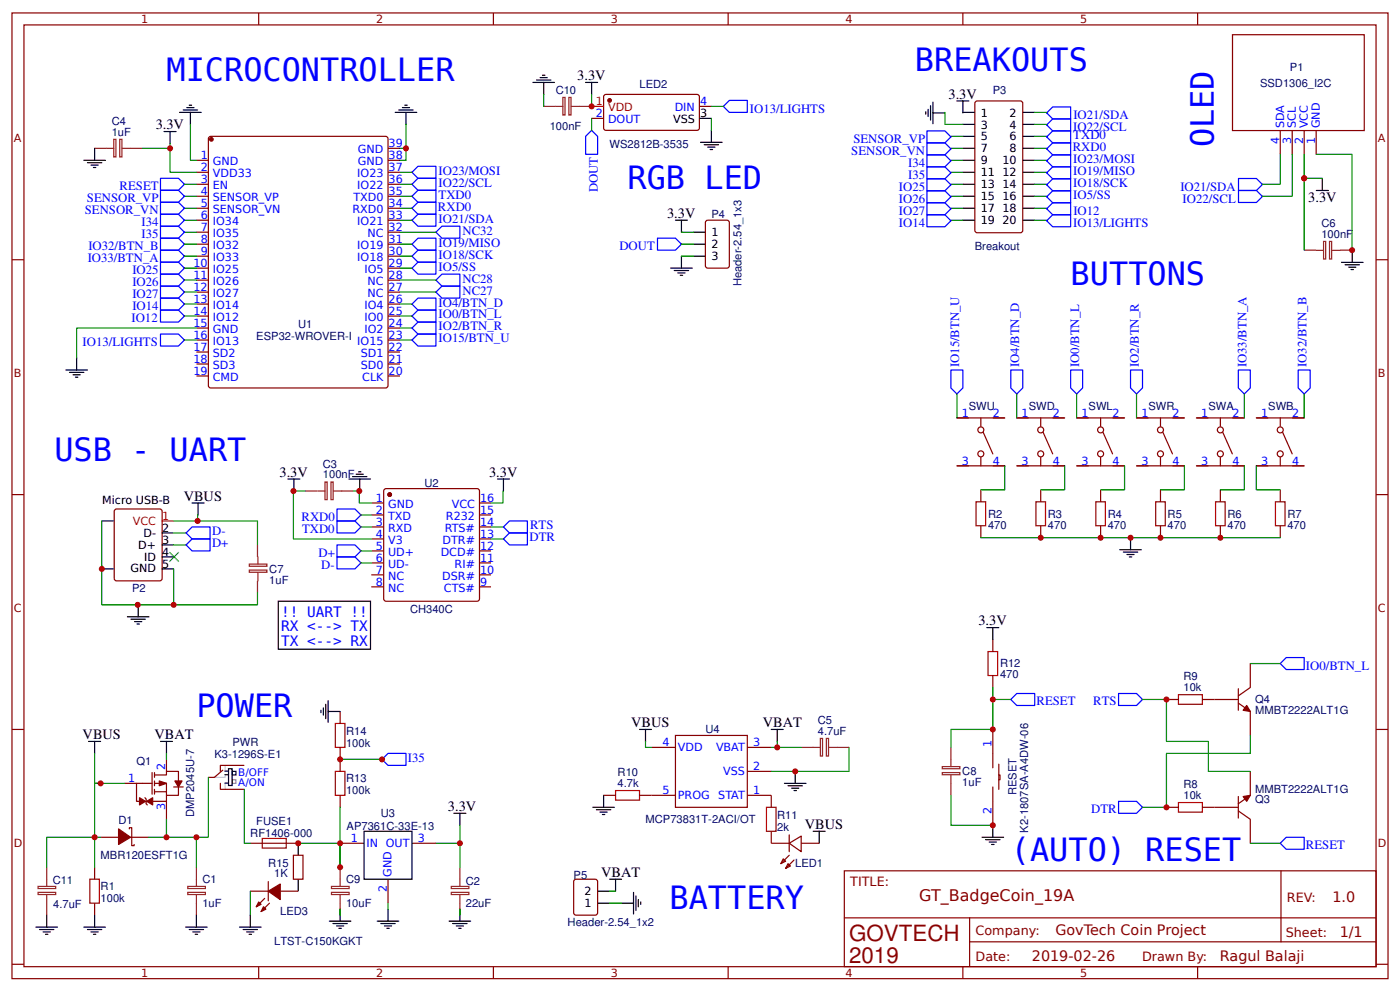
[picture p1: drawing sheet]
<svg xmlns="http://www.w3.org/2000/svg" width="309mm" height="219mm" viewBox="0 0 309 219" stroke-linecap="round" stroke-linejoin="round" font-family="sans-serif">
<g fill="none" stroke="#800" stroke-width=".26">
<path d="M2.6 2.9h304.1v213.2h-304.1zM5.3 5.5h298.7v208h-298.7zM57.1 2.9v2.6M109 2.9v2.6M160.9 2.9v2.6M212.7 2.9v2.6M264.6 2.9v2.6M272.3 7.7h29.1v21.1h-29.1zM43.4 35.4h2.6M43.4 38h2.6M46.1 30.4l.5-.3h38.6l.5 .3v54.7l-.2 .5-38.9 .1-.5-.3zM85.7 35.4h2.7"/>
<path d="M85.7 38h2.7M85.7 32.8h2.7M130.7 26.1h2.6M133.6 20.9h20.7l.2 .5-.1 7.1-.4 .3-20.4-.1-.3-.4v-6.9zM154.5 23.5h2.7M215.4 22.6l.5-.3h9.5l.5 .3 .1 28.3-.3 .4-9.8 .1-.5-.3zM282.8 28.8v5.3M285.5 28.8v5.3M288.1 28.8v5.3M290.8 28.8v5.3M2.6 57.4h2.7M43.4 40.7h2.6"/>
<path d="M43.4 43.3h2.6M43.4 46h2.6M43.4 48.6h2.6M43.4 51.3h2.6M43.4 53.9h2.6M43.4 56.6h2.6M43.4 59.2h2.6M85.7 40.7h2.7M85.7 43.3h2.7M85.7 46h2.7M85.7 48.6h2.7M85.7 51.3h2.7"/>
<path d="M85.7 53.9h2.7M85.7 56.6h2.7M85.7 59.2h2.7M156.1 48.7l4.5-.1 .5 .3v9.8l-.2 .4-4.5 .1-.5-.3-.1-9.7zM304 57.4h2.7M43.4 61.9h2.6M43.4 64.5h2.6M43.4 67.2h2.6M43.4 69.8h2.6M43.4 72.4h2.6M43.4 75.1h2.6M43.4 77.7h2.6"/>
<path d="M85.7 61.9h2.7M85.7 64.5h2.7M85.7 67.2h2.7M85.7 69.8h2.7M85.7 72.4h2.7M85.7 75.1h2.7M85.7 77.7h2.7M43.4 80.4h2.6M43.4 83h2.6M85.7 80.4h2.7M85.7 83h2.7M211.4 92.3h10.6"/>
<path d="M216.7 92.3v1.8M217.2 95.5l2.1 4.7M224.6 92.3h10.6M229.9 92.3v1.8M230.5 95.5l2.1 4.7M237.9 92.3h10.5M243.2 92.3v1.8M243.7 95.5l2.1 4.7M251.1 92.3h10.6M256.4 92.3v1.8M256.9 95.5l2.1 4.7M264.3 92.3h10.6"/>
<path d="M269.6 92.3v1.8M270.1 95.5l2.2 4.7M277.5 92.3h10.6M282.8 92.3v1.8M283.4 95.5l2.1 4.7M2.6 109.2h2.7M25.3 112.7l.5-.3h9.5l.4 .3 .1 15-.2 .5-9.8 .1-.5-.3zM82 111.1h2.7M82 113.7h2.7M82 116.4h2.7M82 119h2.7M84.8 108.2l.5-.3h20.1l.5 .3v24l-.2 .5-20.4 .1-.5-.3z"/>
<path d="M105.8 111.1h2.7M105.8 113.7h2.7M105.8 116.4h2.7M105.8 119h2.7M211.4 102.9h10.6M216.7 101v1.9M216.7 108.2v2.6M216.7 116.1v2.6M224.6 102.9h10.6M229.9 101v1.9M229.9 108.2v2.6M229.9 116.1v2.6"/>
<path d="M237.9 102.9h10.5M243.2 101v1.9M243.2 108.2v2.6M243.2 116.1v2.6M251.1 102.9h10.6M256.4 101v1.9M256.4 108.2v2.6M256.4 116.1v2.6M264.3 102.9h10.6M269.6 101v1.9M269.6 108.2v2.6M269.6 116.1v2.6"/>
<path d="M277.5 102.9h10.6M282.8 101v1.9M282.8 108.2v2.6M282.8 116.1v2.6M304 109.2h2.7M82 121.7h2.7M82 124.3h2.7M82 126.9h2.7M82 129.6h2.7M105.8 121.7h2.7M105.8 124.3h2.7M105.8 126.9h2.7"/>
<path d="M105.8 129.6h2.7M75.1 157.1v2.7M219.3 141.2v2.7M219.3 149.2v2.6M257.7 154.5h2.6M265.6 154.5h8M273.6 152.1v4.7M273.6 155.3l2.6 1.8v5.3M276.2 146.5v5.3l-2.6 1.9M2.6 161.1h2.7M27.5 173h2.7M31.5 173h2.1"/>
<path d="M33.6 170.6v4.8M34.1 171.1h2.7v-.8h2.6v2.2M34.1 173h2.7v2.6h2.6v-1.8M34.1 174.8h2.7M34.1 170.6v1.1M34.1 172.5v1M34.1 174.3v1.1M36.8 167.7v2.6M36.8 175.6v5.3M38.4 173.8h2.1M48.7 173v1.3h5.3M49.2 170.1l-1.8 1.6h-1.4"/>
<path d="M54 169h-5.3v1.3M75.1 165v5.3M75.1 175.6v2.7M133.3 175.6h2.7M141.3 175.6h7.9M143.9 165h5.3M149.2 162.4h15.9v15.9h-15.9zM165.1 175.6h5.3v2.7M165.1 170.3h5.3M165.1 165h5.3M219.3 161.1v8.4M219.3 173.8v8.4"/>
<path d="M220.7 171.1h.2v1.1h-.2M220.7 168.8v5.5M257.7 178.3h2.6M265.6 178.3h8M273.6 179.1l2.6 1.8v5.3M273.6 175.9v4.8M276.2 170.3v5.3l-2.6 1.9M304 161.1h2.7M20.9 191.5v2.7M20.9 199.4v2.7M22.2 184.9h4M28.6 183v-.2h.5v3.9h.5v-.2"/>
<path d="M28.8 184.9h4M55.3 186.2h10.6M55.3 196.8h4M58.5 198.4l-1.9 1.8M59.3 194.7v4.2M59.5 199.4l-1.8 1.9M61.9 196.8h4M64.8 188.9h2.1v5.3h-2.1zM75.1 186.2h5.3M85.7 194.2v5.2M91 186.2h5.3M127 194.2h4.5l.5 .2v7.2l-.2 .4-4.5 .1-.5-.3-.1-7.1z"/>
<path d="M170.4 183.6v2.6h4M173 189.7l.6 .5-1.1 .5zM174.1 190.7l.5 .5-1 .6zM174.4 186.2l2.6-1.6v3.5zM174.4 188.9l-1.9 1.8M174.4 184.4v3.7M175.4 189.9l-1.8 1.9M177 186.2h4M186.5 192.3h117.5v21.2h-117.5zM283 192.3v15.7M2.6 212.9h2.7M57.1 213.5v2.6"/>
<path d="M109 213.5v2.6M160.9 213.5v2.6M186.6 202.7h117.3M212.7 213.5v2.6M214.2 208h89.7M214.2 202.7v10.6M264.6 213.5v2.6M304 212.9h2.7"/>
<circle cx="216.7" cy="94.9" r=".66"/>
<circle cx="229.9" cy="94.9" r=".66"/>
<circle cx="243.2" cy="94.9" r=".66"/>
<circle cx="256.4" cy="94.9" r=".66"/>
<circle cx="269.6" cy="94.9" r=".66"/>
<circle cx="282.8" cy="94.9" r=".66"/>
<circle cx="216.7" cy="100.2" r=".66"/>
<circle cx="229.9" cy="100.2" r=".66"/>
<circle cx="243.2" cy="100.2" r=".66"/>
<circle cx="256.4" cy="100.2" r=".66"/>
<circle cx="269.6" cy="100.2" r=".66"/>
<circle cx="282.8" cy="100.2" r=".66"/>
</g>
<g fill="#800" stroke="#800" stroke-width=".26">
<path d="M35.2 172.5l1.6 .5-1.6 .5z"/>
<path d="M38.6 172.5h1.6l-.8 1.3z"/>
<path d="M32.4 177l1.3-.8v1.5z"/>
<path d="M30.8 176.2l1.3 .8-1.3 .7z"/>
<path d="M26.2 183l2.6 1.9-2.6 1.6z"/>
<path d="M274.6 175.9l1.6-.3-.8 1.4z"/>
<path d="M275.4 155.8l.8 1.3-1.6-.3z"/>
<path d="M57.1 199.2l.6 .5-1.1 .5z"/>
<path d="M58.2 200.2l.5 .6-1 .5z"/>
<path d="M59.3 196.8l2.6-1.6v3.4z"/>
<circle cx="46.7" cy="30.8" r=".4"/>
<circle cx="86.1" cy="109.2" r=".4"/>
<circle cx="134.7" cy="22.2" r=".4"/>
</g>
<g fill="none" stroke="#000" stroke-width=".26">
<path d="M117.7 18.2h4.8M118.5 17.7h3.2M119.3 17.1h1.6M119.9 16.6h.5M120.1 18.2v2.6M129.4 18.2h2.6M130.7 18.2v2.6M18.5 35.4h4.8M19.3 35.9h3.2M20.1 36.5h1.6M20.6 37h.6M20.9 32.8v2.6"/>
<path d="M36.2 29.1h2.7M37.6 29.1v2.6M39.7 24.8h4.7M40.5 24.3h3.2M41.3 23.8h1.6M41.8 23.2h.5M42.1 24.8v2.7M87.3 24.8h4.8M88.1 24.3h3.2M88.9 23.8h1.6M89.4 23.2h.6M89.7 24.8v2.7"/>
<path d="M154.5 26.1h2.7M154.8 31.4h4.7M155.6 32h3.1M156.4 32.5h1.6M156.9 33h.5M157.2 28.8v2.6M204.5 24.7v.5M205.1 24.1v1.6M205.6 23.3v3.2M206.1 24.9h2.7M206.1 22.6v4.7M211.4 22.3h2.6"/>
<path d="M212.7 24.8h2.7M212.7 22.3v2.6M212.7 35.4h2.7M212.7 27.5h2.7M212.7 30.1h2.7M212.7 32.8h2.7M212.7 38h2.7M226 24.8h2.6M226 35.4h2.6M226 27.5h2.6M226 30.1h2.6M226 32.8h2.6"/>
<path d="M226 38h2.6M292.1 39.4v2.7M148.2 59.2h4.7M149 59.7h3.1M149.2 48.6h2.7M150.5 48.6v2.7M150.5 56.6v2.6M153.2 51.3h2.6M153.2 53.9h2.6M153.2 56.6h2.6M212.7 48.6h2.7M212.7 40.7h2.7"/>
<path d="M212.7 43.3h2.7M212.7 46h2.7M226 48.6h2.6M226 40.7h2.6M226 43.3h2.6M226 46h2.6M290.8 42.1h2.7M296.4 57.9h4.7M297.2 58.5h3.1M298 59h1.5M298.5 59.5h.5M298.8 55.3v2.6"/>
<path d="M16.9 79.1v2.6M149.8 60.3h1.5M150.3 60.8h.5M14.6 81.7h4.7M15.3 82.2h3.2M16.1 82.8h1.6M16.7 83.3h.5M22.5 115h2.6M35.7 117.7h2.7M42.4 111.1h2.7M43.8 111.1v2.6M63.6 105.8h2.6"/>
<path d="M64.9 105.8v2.6M77.1 105.8h4.8M77.9 105.3h3.2M78.7 104.7h1.6M79.2 104.2h.5M79.5 105.8v2.6M109.9 105.8h2.6M111.2 105.8v2.6M249.8 118.7v2.7M22.5 125.6h2.6M28.1 136.2h4.8M28.9 136.7h3.2"/>
<path d="M29.7 137.3h1.6M30.3 137.8h.5M30.5 133.6v2.6M35.7 123h2.7M35.7 120.3h2.7M35.7 125.6h2.7M61.5 132.8h20.4v10.6h-20.4zM218 138.6h2.7M219.3 138.6v2.6M247.4 121.4h4.7M248.2 121.9h3.2M249 122.4h1.6"/>
<path d="M249.5 123h.5M70.9 156.8v.6M71.4 156.3v1.6M72 155.5v3.2M72.5 157.1h2.6M72.5 154.7v4.8M19.6 163.7h2.6M20.9 163.7v2.7M35.5 163.7h2.6M36.8 163.7v2.7M49.7 172.9h.8M49.7 171.1h.8"/>
<path d="M49.7 170.3h.8M50.5 169.8h.8v3.7h-.8zM51.3 170.3h.8v.8h-.8zM100.3 179.6h2.6M101.6 179.6v2.6M131 178.3h4.7M131.8 178.8h3.1M132.6 179.3h1.5M133.1 179.9h.5M133.3 175.6v2.7M141.3 161.1h2.6M142.6 161.1v2.6"/>
<path d="M170.4 161.1h2.6M171.7 161.1v2.6M173.3 173h4.8M174.1 173.5h3.2M174.9 174h1.6M175.4 174.6h.5M175.7 170.3v2.7M65.9 186.2v2.7M65.9 194.2v2.6M80.4 183.6h10.6v10.6h-10.6zM132 199.4h2.7M132 196.8h2.7"/>
<path d="M134.7 194.2h2.6M136 194.2v2.6M137.3 199.4h2.7M140 197.1v4.7M140.5 197.9v3.1M141 198.6v1.6M141.6 199.2v.5M179.7 183.6h2.6M181 183.6v2.6M217 184.9h4.7M217.8 185.4h3.1M218.5 185.9h1.6"/>
<path d="M219.1 186.5h.5M219.3 182.2v2.7M7.9 204.7h4.8M8.7 205.3h3.2M9.5 205.8h1.6M10.1 206.3h.5M10.3 202.1v2.6M18.5 204.7h4.8M19.3 205.3h3.2M20.1 205.8h1.6M20.6 206.3h.6M20.9 202.1v2.6"/>
<path d="M41 204.7h4.8M41.8 205.3h3.2M42.6 205.8h1.6M43.1 206.3h.6M43.4 202.1v2.6M52.9 204.7h4.8M53.7 205.3h3.2M54.5 205.8h1.6M55 206.3h.6M55.3 202.1v2.6M72.8 203.4h4.7M73.6 203.9h3.1"/>
<path d="M74.3 204.5h1.6M74.9 205h.5M75.1 200.8v2.6M83.3 203.4h4.8M84.1 203.9h3.2M84.9 204.5h1.6M85.5 205h.5M85.7 200.8v2.6M99.2 203.4h4.8M100 203.9h3.2M100.8 204.5h1.6M101.3 205h.6"/>
<path d="M101.6 200.8v2.6"/>
</g>
<g fill="none" stroke="#080" stroke-width=".26">
<path d="M31.5 32.8h6.1M37.6 31.7v6.3h5.8M42.1 27.5v7.9h1.3M88.4 32.8h1.3v2.6h-1.3M88.4 38h2.6M89.7 27.5v5.3M120.1 20.8v2.7M130.7 20.8v2.7M130.7 26.1v2.7M157.2 26.1v2.7M157.2 23.5h2.6M208.8 24.8v2.7h3.9"/>
<path d="M210.1 32.8h2.6M210.1 38h2.6M210.1 35.4h2.6M210.1 30.1h2.6M228.6 32.8h2.6M228.6 38h2.6M228.6 24.8h2.6M228.6 27.5h2.6M228.6 35.4h2.6M228.6 30.1h2.6M282.8 34.1v6.6h-3.9M285.5 34.1v9.2h-6.6"/>
<path d="M288.1 34.1v5.3h4M288.1 39.4v15.8M290.8 34.1h7.9v21.1M40.7 40.7h2.7M40.7 43.3h2.7M40.7 46h2.7M40.7 48.6h2.7M40.7 53.9h2.7M40.7 56.6h2.7M40.7 59.2h2.7M40.7 51.3h2.7M88.4 40.7h2.6"/>
<path d="M88.4 43.3h2.6M88.4 46h2.6M88.4 48.6h2.6M88.4 53.9h2.6M88.4 56.6h2.6M88.4 59.2h2.6M88.4 51.3h7.9M150.5 53.9h2.7M150.5 56.6h2.7M150.5 51.3h2.7M210.1 40.7h2.6M210.1 43.3h2.6"/>
<path d="M210.1 46h2.6M210.1 48.6h2.6M228.6 40.7h2.6M228.6 43.3h2.6M228.6 46h2.6M228.6 48.6h2.6M40.7 67.2h2.7M40.7 69.8h2.7M40.7 75.1h2.7M40.7 61.9h2.7M40.7 64.5h2.7M43.4 72.4h-26.5v6.7"/>
<path d="M88.4 67.2h2.6M88.4 69.8h2.6M88.4 72.4h2.6M88.4 75.1h2.6M88.4 61.9h7.9M88.4 64.5h7.9M211.4 87v5.3M224.6 87v5.3M237.9 87v5.3M251.1 87v5.3M274.9 87v5.3M288.1 87v5.3"/>
<path d="M22.5 115v18.6h15.9v-8M38.4 117.7h2.6M43.7 113.7v1.3h-5.3M43.7 115h13.2v5.3M67.5 108.4h-2.7v10.6h17.2M78.1 108.4h1.3v2.7h2.6M79.6 113.7h2.4M79.6 116.4h2.4M108.5 116.4h2.6M108.5 119h2.6M111.1 108.4v2.7h-2.6M216.7 118.7h66.1"/>
<path d="M222 102.9v5.3h-5.3M235.2 102.9v5.3h-5.3M248.4 102.9v5.3h-5.2M261.7 102.9v5.3h-5.3M274.9 102.9v5.3h-5.3M277.5 102.9v5.3h5.3M38.4 120.3h2.6M56.9 130.9v2.7h-18.5M79.6 121.7h2.4M79.6 124.3h2.4M219.3 151.8v2.7h4M219.3 154.5v6.6h-9.2v3.9"/>
<path d="M252.4 154.5h5.3v9.2h9.3v6.6h9.2M276.2 146.5h6.6M20.9 166.4v6.6h6.6M22.2 173h-1.3v11.9h1.3M36.8 166.4v1.3M46 171.7v13.2h-9.2M54 174.3v11.9h1.3M75.1 178.3v13.2v-5.3h-9.2M75.1 167.7h9.3M142.6 163.7v1.3h1.3M171.7 163.7v1.3h-1.3M171.7 165h5.3"/>
<path d="M187.6 165v5.3h-17.2M210.1 175.6v6.6h9.2M276.2 162.4v4h-18.5v11.9h-5.3M10.3 191.5v-6.6h10.6v6.6M36.8 180.9v4h-4M43.4 184.9v6.6M55.3 196.8v5.3M85.7 199.4v1.4M96.3 186.2h5.3v5.3M101.6 182.2v4M134.7 196.8h1.3M134.7 199.4h2.6"/>
<path d="M276.2 186.2h6.6M75.1 200.8v1.3M101.6 200.8v1.3"/>
</g>
<g fill="none" stroke="#00f" stroke-width=".26">
<path d="M35.5 39.4h3.9l1.3 1.3-1.3 1.3h-3.9zM91 38l1.3-1.3h4v2.7h-4zM130.7 28.8l1.3 1.3v4h-2.6v-4zM159.8 23.5l1.3-1.3h4v2.6h-4zM204.8 28.9h4l1.3 1.3-1.3 1.4h-4zM204.8 31.6h4l1.3 1.3-1.3 1.3h-4zM204.8 39.5h4l1.3 1.3-1.3 1.3h-4zM204.8 34.2h4l1.3 1.3-1.3 1.3h-4zM204.8 36.8h4l1.3 1.4-1.3 1.3h-4zM231.2 38.2l1.4-1.4h3.9v2.7h-3.9zM231.2 35.5l1.4-1.3h3.9v2.6h-3.9zM231.2 30.2l1.4-1.3h3.9v2.7h-3.9z"/>
<path d="M232.6 26.3h3.9v2.6h-3.9l-1.4-1.3zM232.6 23.6h3.9v2.7h-3.9l-1.4-1.4zM232.6 39.5h3.9v2.6h-3.9l-1.4-1.3zM232.6 31.6h3.9v2.6h-3.9l-1.4-1.3zM273.6 39.4h4l1.3 1.3-1.3 1.4h-4zM35.5 52.6h3.9l1.3 1.3-1.3 1.3h-3.9zM35.5 55.2h3.9l1.3 1.4-1.3 1.3h-3.9zM35.5 57.9h3.9l1.3 1.3-1.3 1.3h-3.9zM35.5 42h3.9l1.3 1.3-1.3 1.4h-3.9zM35.5 44.7h3.9l1.3 1.3-1.3 1.3h-3.9zM35.5 47.3h3.9l1.3 1.3-1.3 1.4h-3.9zM35.5 50h3.9l1.3 1.3-1.3 1.3h-3.9z"/>
<path d="M91 43.3l1.3-1.3h4v2.7h-4zM91 40.7l1.3-1.3h4v2.6h-4zM91 48.6l1.3-1.3h4v2.7h-4zM91 53.9l1.3-1.3h4v2.6h-4zM91 56.6l1.3-1.4h4v2.7h-4zM91 59.2l1.3-1.3h4v2.6h-4zM92.3 44.7h4v2.6h-4l-1.3-1.3zM96.3 51.3l1.3-1.3h4v2.6h-4zM145.3 52.6h3.9l1.3 1.3-1.3 1.3h-3.9zM204.8 42.1h4l1.3 1.4-1.3 1.3h-4zM204.8 44.8h4l1.3 1.3-1.3 1.3h-4zM204.8 47.4h4l1.3 1.3-1.3 1.4h-4z"/>
<path d="M231.2 43.5l1.4-1.4h3.9v2.7h-3.9zM232.6 44.8h3.9v2.6h-3.9l-1.4-1.3zM232.6 47.4h3.9v2.7h-3.9l-1.4-1.4zM273.6 42.1h4l1.3 1.3-1.3 1.3h-4zM35.5 73.8h3.9l1.3 1.3-1.3 1.3h-3.9zM35.5 68.5h3.9l1.3 1.3-1.3 1.3h-3.9zM35.5 60.5h3.9l1.3 1.4-1.3 1.3h-3.9zM35.5 63.2h3.9l1.3 1.3-1.3 1.3h-3.9zM35.5 65.8h3.9l1.3 1.4-1.3 1.3h-3.9zM91 67.2l1.3-1.4h4v2.7h-4zM91 69.8l1.3-1.3h4v2.6h-4zM91 75.1l1.3-1.3h4v2.6h-4z"/>
<path d="M91 72.4l1.3-1.3h4v2.7h-4zM96.3 61.9l1.3-1.4h4v2.7h-4zM96.3 64.5l1.3-1.3h4v2.6h-4zM210.1 81.7h2.6v4l-1.3 1.3-1.3-1.3zM223.3 81.7h2.7v4l-1.4 1.3-1.3-1.3zM236.5 81.7h2.7v4l-1.3 1.3-1.4-1.3zM249.8 81.7h2.6v4l-1.3 1.3-1.3-1.3zM273.6 81.7h2.6v4l-1.3 1.3-1.3-1.3zM286.8 81.7h2.7v4l-1.4 1.3-1.3-1.3zM41.1 117.7l1.3-1.3h4v2.6h-4zM74.4 115h4l1.3 1.4-1.3 1.3h-4zM74.4 112.4h4l1.3 1.3-1.3 1.3h-4z"/>
<path d="M111.2 116.4l1.3-1.4h4v2.7h-4zM111.2 119l1.3-1.3h4v2.6h-4zM41.1 120.3l1.3-1.3h4v2.7h-4zM74.4 123h4l1.3 1.3-1.3 1.3h-4zM74.4 120.3h4l1.3 1.4-1.3 1.3h-4zM224.6 153.1h4v2.7h-4l-1.3-1.3zM247.1 153.1h4l1.3 1.4-1.3 1.3h-4zM282.8 146.5l1.4-1.3h3.9v2.6h-3.9zM84.4 167.7l1.3-1.3h4v2.6h-4zM247.1 177h4l1.3 1.3-1.3 1.3h-4zM284.2 184.9h3.9v2.6h-3.9l-1.4-1.3z"/>
</g>
<path d="M31.5 173h-1.3v4h.5M32 176.2l.3 .2v1.1l.2 .2M33.9 177h2.9" fill="none" stroke="#600" stroke-width=".26"/>
<g fill="none" stroke="#a00000" stroke-width=".26">
<path d="M215.6 110.8h2.2v5.3h-2.2zM228.9 110.8h2.1v5.3h-2.1zM242.1 110.8h2.1v5.3h-2.1zM255.3 110.8h2.1v5.3h-2.1zM268.6 110.8h2.1v5.3h-2.1zM281.8 110.8h2.1v5.3h-2.1zM74.1 159.8h2.1v5.2h-2.1zM218.3 143.9h2.1v5.3h-2.1zM260.3 153.4h5.3v2.1h-5.3zM74.1 170.3h2.1v5.3h-2.1zM136 174.6h5.3v2.1h-5.3zM169.3 178.3h2.1v5.3h-2.1z"/>
<path d="M260.3 177.2h5.3v2.1h-5.3zM19.8 194.2h2.2v5.2h-2.2zM57.9 185.2h5.3v2.1h-5.3z"/>
</g>
<g fill="none" stroke="#8d2323" stroke-width=".26">
<path d="M20.9 32.8h4.2M25.1 30.8h.5v3.9h-.5zM26.5 30.8h.4v3.9h-.4zM27 32.8h4.5M120.1 23.5h4.3M124.4 21.5h.4v3.9h-.4zM125.7 21.5h.5v3.9h-.5zM126.2 23.5h4.5M288.1 55.2h2.7M290.8 55.3h1.6M292.4 53.3h.5v3.9h-.5zM293.7 53.3h.5v3.9h-.5z"/>
<path d="M294.3 55.3h1.8M296.1 55.2h2.6M67.5 108.4h2.6M70.2 108.4h1.6M71.8 106.4h.5v3.9h-.5zM73.1 106.4h.5v3.9h-.5zM73.7 108.4h4.4M55.1 125.9h3.9v.5h-3.9zM55.1 124.6h3.9v.4h-3.9zM56.9 120.3v2.7M56.9 128.3v2.6M57 123v1.6"/>
<path d="M57 126.4v1.9M177 165h4.2M181.2 163.1h.5v3.9h-.5zM182.6 163.1h.4v3.9h-.4zM183.1 165h4.5M208.2 170.6h3.9v.5h-3.9zM208.2 169.3h3.9v.5h-3.9zM210.1 165v4.3M210.1 171.1v4.5M8.4 197.1h3.9v.4h-3.9zM8.4 195.7h3.9v.5h-3.9zM10.3 191.5v4.2"/>
<path d="M10.3 197.6v4.5M41.5 197.1h3.9v.4h-3.9zM41.5 195.7h3.9v.5h-3.9zM43.4 191.5v4.2M43.4 197.6v4.5M73.2 197.1h3.9v.4h-3.9zM73.2 195.7h3.9v.5h-3.9zM75.1 191.5v4.2M75.1 197.6v4.5M99.7 197.1h3.9v.4h-3.9zM99.7 195.7h3.9v.5h-3.9zM101.6 191.5v4.2"/>
<path d="M101.6 197.6v4.5"/>
</g>
<path d="M37.4 121.9l2.1 2.1zM39.5 121.9l-2.1 2.1z" fill="#000" stroke="#3c3" stroke-width=".26"/>
<path d="M130.7 23.5h2.6M35.7 115h2.7" fill="none" stroke="#f00" stroke-width=".26"/>
<path d="M49.7 171.1v.6h-2.3M49.7 169v1.3M49.7 173v1.3" fill="none" stroke="#ccc" stroke-width=".26"/>
<path d="M51.3 172.2h.8v.8h-.8z" fill="none" stroke="#999" stroke-width=".26"/>
<g fill="#c00">
<circle cx="75.1" cy="191.5" r=".66"/>
<circle cx="171.7" cy="165" r=".66"/>
<circle cx="175.7" cy="170.3" r=".66"/>
<circle cx="130.7" cy="23.5" r=".66"/>
<circle cx="101.6" cy="186.2" r=".66"/>
<circle cx="36.8" cy="184.9" r=".66"/>
<circle cx="22.2" cy="173" r=".66"/>
<circle cx="257.7" cy="178.3" r=".66"/>
<circle cx="257.7" cy="154.5" r=".66"/>
<circle cx="219.3" cy="182.2" r=".66"/>
<circle cx="219.3" cy="161.1" r=".66"/>
<circle cx="43.7" cy="115" r=".66"/>
<circle cx="37.6" cy="32.8" r=".66"/>
<circle cx="249.8" cy="118.7" r=".66"/>
<circle cx="20.9" cy="184.9" r=".66"/>
<circle cx="89.7" cy="32.8" r=".66"/>
<circle cx="30.4" cy="133.6" r=".66"/>
<circle cx="22.5" cy="125.6" r=".66"/>
<circle cx="269.6" cy="118.7" r=".66"/>
<circle cx="256.4" cy="118.7" r=".66"/>
<circle cx="243.2" cy="118.7" r=".66"/>
<circle cx="229.9" cy="118.7" r=".66"/>
<circle cx="64.8" cy="108.4" r=".66"/>
<circle cx="79.4" cy="108.4" r=".66"/>
<circle cx="219.3" cy="154.5" r=".66"/>
<circle cx="288.1" cy="39.4" r=".66"/>
<circle cx="298.7" cy="55.2" r=".66"/>
<circle cx="38.4" cy="133.6" r=".66"/>
<circle cx="43.4" cy="184.9" r=".66"/>
<circle cx="75.1" cy="167.7" r=".66"/>
<circle cx="75.1" cy="186.2" r=".66"/>
<circle cx="65.9" cy="186.2" r=".66"/>
<circle cx="84.4" cy="167.7" r=".66"/>
</g>
<g font-size="7.1" fill="#00f">
<text x="36.8" y="18">MICROCONTROLLER</text>
<text x="202.1" y="15.7">BREAKOUTS</text>
<text x="268.1" y="32.5" transform="rotate(-90 268.1 32.5)">OLED</text>
<text x="138.6" y="41.8">RGB LED</text>
<text x="236.5" y="63">BUTTONS</text>
<text x="12" y="101.7">USB - UART</text>
<text x="43.4" y="158.3">POWER</text>
<text x="223.3" y="190.1">(AUTO) RESET</text>
<text x="147.9" y="200.7">BATTERY</text>
</g>
<g font-size="4.9" fill="#900">
<text x="187.6" y="207.8">GOVTECH</text>
<text x="187.6" y="212.8">2019</text>
</g>
<text font-size="3.5" fill="#800" x="203.1" y="199.1">GT_BadgeCoin_19A</text>
<g font-size="3.2">
<text x="127.5" y="17.7">3.3V</text>
<text x="209.5" y="21.8">3.3V</text>
<text x="34.4" y="28.5">3.3V</text>
<text x="289" y="44.7">3.3V</text>
<text x="147.4" y="48.1">3.3V</text>
<text x="61.7" y="105.3">3.3V</text>
<text x="108" y="105.3">3.3V</text>
<text x="40.6" y="110.5">VBUS</text>
<text x="216.2" y="138.1">3.3V</text>
<text x="139.4" y="160.5">VBUS</text>
<text x="168.5" y="160.5">VBAT</text>
<text x="18.3" y="163.2">VBUS</text>
<text x="34.1" y="163.2">VBAT</text>
<text x="99" y="179.1">3.3V</text>
<text x="177.8" y="183">VBUS</text>
<text x="132.8" y="193.6">VBAT</text>
</g>
<g font-size="3.2" fill="#00f">
<text x="62.1" y="136.2">!! UART !!</text>
<text x="62.1" y="139.4">RX &lt;--&gt; TX</text>
<text x="62.1" y="142.6">TX &lt;--&gt; RX</text>
</g>
<g font-size="3.2" fill="#800">
<text x="294.4" y="199.2">1.0</text>
<text x="233.2" y="206.4">GovTech Coin Project</text>
<text x="296" y="207">1/1</text>
<text x="228" y="212.3">2019-02-26</text>
<text x="269.5" y="212.2">Ragul Balaji</text>
</g>
<g font-size="2.8" fill="#00f">
<text x="165.7" y="24.9">IO13/LIGHTS</text>
<text x="237.1" y="29">IO22/SCL</text>
<text x="237.1" y="26.3">IO21/SDA</text>
<text x="188.1" y="34.2">SENSOR_VN</text>
<text x="188.5" y="31.6">SENSOR_VP</text>
<text x="237" y="33.4">RXD0</text>
<text x="237.1" y="30.8">TXD0</text>
<text x="96.9" y="41.2">IO22/SCL</text>
<text x="96.9" y="38.6">IO23/MOSI</text>
<text x="200.6" y="36.8">I34</text>
<text x="200.6" y="39.5">I35</text>
<text x="237.1" y="38.7">IO19/MISO</text>
<text x="237.1" y="41.3">IO18/SCK</text>
<text x="237.1" y="36.1">IO23/MOSI</text>
<text x="18.7" y="47.3">SENSOR_VN</text>
<text x="19.2" y="44.7">SENSOR_VP</text>
<text x="26.4" y="42">RESET</text>
<text x="96.8" y="46.5">RXD0</text>
<text x="96.9" y="43.9">TXD0</text>
<text x="132.1" y="42.5" transform="rotate(-90 132.1 42.5)">DOUT</text>
<text x="198.6" y="42.1">IO25</text>
<text x="198.6" y="44.8">IO26</text>
<text x="198.6" y="47.4">IO27</text>
<text x="237.1" y="44">IO5/SS</text>
<text x="237.1" y="47.5">IO12</text>
<text x="260.8" y="42.1">IO21/SDA</text>
<text x="261.3" y="44.8">IO22/SCL</text>
<text x="31.3" y="50">I34</text>
<text x="31.3" y="52.6">I35</text>
<text x="96.9" y="49.2">IO21/SDA</text>
<text x="102.2" y="51.8">NC32</text>
<text x="198.6" y="50.1">IO14</text>
<text x="237.1" y="50.1">IO13/LIGHTS</text>
<text x="19.4" y="57.9">IO33/BTN_A</text>
<text x="19.5" y="55.2">IO32/BTN_B</text>
<text x="96.9" y="54.5">IO19/MISO</text>
<text x="96.9" y="57.1">IO18/SCK</text>
<text x="96.9" y="59.7">IO5/SS</text>
<text x="136.8" y="55.3">DOUT</text>
<text x="29.3" y="60.5">IO25</text>
<text x="29.3" y="63.2">IO26</text>
<text x="29.3" y="65.8">IO27</text>
<text x="102.2" y="62.4">NC28</text>
<text x="102.2" y="65">NC27</text>
<text x="29.1" y="71.2">IO12</text>
<text x="29.3" y="68.5">IO14</text>
<text x="96.9" y="67.7">IO4/BTN_D</text>
<text x="96.9" y="70.3">IO0/BTN_L</text>
<text x="18.2" y="76.5">IO13/LIGHTS</text>
<text x="96.9" y="75.6">IO15/BTN_U</text>
<text x="96.9" y="73">IO2/BTN_R</text>
<text x="211.9" y="81.1" transform="rotate(-90 211.9 81.1)">IO15/BTN_U</text>
<text x="225.2" y="81.1" transform="rotate(-90 225.2 81.1)">IO4/BTN_D</text>
<text x="238.4" y="81.1" transform="rotate(-90 238.4 81.1)">IO0/BTN_L</text>
<text x="251.6" y="81.1" transform="rotate(-90 251.6 81.1)">IO2/BTN_R</text>
<text x="275.4" y="81.2" transform="rotate(-90 275.4 81.2)">IO33/BTN_A</text>
<text x="288.6" y="81.1" transform="rotate(-90 288.6 81.1)">IO32/BTN_B</text>
<text x="46.9" y="118.2">D-</text>
<text x="66.6" y="115">RXD0</text>
<text x="66.7" y="117.7">TXD0</text>
<text x="117" y="119.5">DTR</text>
<text x="117.1" y="116.9">RTS</text>
<text x="46.9" y="120.9">D+</text>
<text x="70.4" y="123">D+</text>
<text x="71" y="125.6">D-</text>
<text x="288.5" y="147.8">IO0/BTN_L</text>
<text x="229" y="155.8">RESET</text>
<text x="241.5" y="155.8">RTS</text>
<text x="90.1" y="168.3">I35</text>
<text x="241.1" y="179.6">DTR</text>
<text x="288.5" y="187.5">RESET</text>
</g>
<g font-size="2.8" fill="#800">
<text x="187.9" y="195.7">TITLE:</text>
<text x="284.3" y="199.2">REV:</text>
<text x="215.5" y="206.4">Company:</text>
<text x="284.1" y="206.9">Sheet:</text>
<text x="215.5" y="212.1">Date:</text>
<text x="252.3" y="212.2">Drawn By:</text>
</g>
<g font-size="2.5" fill="#800">
<text x="31.2" y="5.1">1</text>
<text x="83.1" y="5.1">2</text>
<text x="134.9" y="5.1">3</text>
<text x="186.8" y="5.1">4</text>
<text x="238.7" y="5.1">5</text>
<text x="3" y="31.4">A</text>
<text x="304.4" y="31.4">A</text>
<text x="3" y="83.3">B</text>
<text x="304.4" y="83.3">B</text>
<text x="3" y="135.1">C</text>
<text x="304.4" y="135.1">C</text>
<text x="3" y="187">D</text>
<text x="304.4" y="187">D</text>
<text x="31.2" y="215.7">1</text>
<text x="83.1" y="215.7">2</text>
<text x="134.9" y="215.7">3</text>
<text x="186.8" y="215.7">4</text>
<text x="238.7" y="215.7">5</text>
</g>
<g font-size="2.5" fill="#000080">
<text x="285" y="15.7">P1</text>
<text x="122.8" y="20.7">C10</text>
<text x="141.3" y="19.4">LED2</text>
<text x="219.3" y="20.8">P3</text>
<text x="278.4" y="19.2">SSD1306_I2C</text>
<text x="24.7" y="30">1uF</text>
<text x="24.7" y="27.6">C4</text>
<text x="121.4" y="28.6">100nF</text>
<text x="134.7" y="32.6">WS2812B-3535</text>
<text x="157.2" y="48.2">P4</text>
<text x="291.9" y="52.5">100nF</text>
<text x="291.9" y="50.1">C6</text>
<text x="215.4" y="55.2">Breakout</text>
<text x="163.8" y="63.3" transform="rotate(-90 163.8 63.3)">Header-2.54_1x3</text>
<text x="56.6" y="75.1">ESP32-WROVER-I</text>
<text x="65.9" y="72.4">U1</text>
<text x="214" y="90.6">SWU</text>
<text x="227.3" y="90.6">SWD</text>
<text x="240.5" y="90.6">SWL</text>
<text x="253.7" y="90.6">SWR</text>
<text x="267" y="90.6">SWA</text>
<text x="280.2" y="90.6">SWB</text>
<text x="71.3" y="105.6">100nF</text>
<text x="71.3" y="103.3">C3</text>
<text x="93.8" y="107.5">U2</text>
<text x="218.3" y="116.7">470</text>
<text x="218.3" y="114.3">R2</text>
<text x="231.5" y="116.7">470</text>
<text x="231.5" y="114.3">R3</text>
<text x="244.7" y="116.7">470</text>
<text x="244.7" y="114.3">R4</text>
<text x="258" y="116.7">470</text>
<text x="258" y="114.3">R5</text>
<text x="271.2" y="116.7">470</text>
<text x="271.2" y="114.3">R6</text>
<text x="284.4" y="116.7">470</text>
<text x="284.4" y="114.3">R7</text>
<text x="29.2" y="130.8">P2</text>
<text x="59.5" y="128.9">1uF</text>
<text x="59.5" y="126.5">C7</text>
<text x="90.6" y="135.3">CH340C</text>
<text x="220.9" y="149.8">470</text>
<text x="220.9" y="147.4">R12</text>
<text x="261.5" y="152.6">10k</text>
<text x="261.5" y="150.2">R9</text>
<text x="277.3" y="155.3">Q4</text>
<text x="155.8" y="162">U4</text>
<text x="180.7" y="159.9">C5</text>
<text x="277.3" y="157.7">MMBT2222ALT1G</text>
<text x="47.4" y="167.3">K3-1296S-E1</text>
<text x="51.3" y="164.7">PWR</text>
<text x="76.5" y="165">100k</text>
<text x="76.5" y="162.3">R14</text>
<text x="180.7" y="162.3">4.7uF</text>
<text x="30.2" y="168.9">Q1</text>
<text x="76.5" y="172.6">R13</text>
<text x="136.5" y="173.8">4.7k</text>
<text x="136.5" y="171.4">R10</text>
<text x="212.6" y="173.6">1uF</text>
<text x="212.6" y="171.2">C8</text>
<text x="76.5" y="175.3">100k</text>
<text x="224.6" y="175.6" transform="rotate(-90 224.6 175.6)">RESET</text>
<text x="261.5" y="176.4">10k</text>
<text x="261.5" y="174">R8</text>
<text x="277.3" y="175">MMBT2222ALT1G</text>
<text x="277.3" y="177.4">Q3</text>
<text x="26.2" y="181.9">D1</text>
<text x="42.9" y="180.4" transform="rotate(-90 42.9 180.4)">DMP2045U-7</text>
<text x="55.3" y="184.8">RF1406-000</text>
<text x="56.6" y="182.2">FUSE1</text>
<text x="76.6" y="183.2">AP7361C-33E-13</text>
<text x="84.2" y="180.3">U3</text>
<text x="142.6" y="181.8">MCP73831T-2ACI/OT</text>
<text x="171.7" y="183.4">2k</text>
<text x="171.7" y="180.8">R11</text>
<text x="227.1" y="183.9" transform="rotate(-90 227.1 183.9)">K2-1807SA-A4DW-06</text>
<text x="22.2" y="189.8">MBR120ESFT1G</text>
<text x="59.3" y="191.4">R15</text>
<text x="175.7" y="191.4">LED1</text>
<text x="11.6" y="195.1">C11</text>
<text x="22.2" y="196.4">R1</text>
<text x="44.7" y="195.1">C1</text>
<text x="60.6" y="193.8">1K</text>
<text x="76.5" y="195.1">C9</text>
<text x="102.9" y="195.3">C2</text>
<text x="126.7" y="194">P5</text>
<text x="11.8" y="200.4">4.7uF</text>
<text x="22.2" y="199.1">100k</text>
<text x="44.7" y="200.4">1uF</text>
<text x="61.9" y="202">LED3</text>
<text x="76.5" y="200.4">10uF</text>
<text x="102.9" y="200.4">22uF</text>
<text x="60.6" y="208.6">LTST-C150KGKT</text>
<text x="125.4" y="204.6">Header-2.54_1x2</text>
</g>
<g font-size="2.5" fill="#f00">
<text x="131.6" y="23.2">1</text>
<text x="134.3" y="24.6">VDD</text>
<text x="29.4" y="115.8">VCC</text>
<text x="35.8" y="114.8">1</text>
</g>
<g font-size="2.5" fill="#00f">
<text x="154.6" y="23.2">4</text>
<text x="131.6" y="25.9">2</text>
<text x="134.3" y="27.2">DOUT</text>
<text x="149.1" y="24.6">DIN</text>
<text x="283.7" y="28.3" transform="rotate(-90 283.7 28.3)">SDA</text>
<text x="286.3" y="28.3" transform="rotate(-90 286.3 28.3)">SCL</text>
<text x="289" y="28.3" transform="rotate(-90 289 28.3)">VCC</text>
<text x="291.6" y="28.3" transform="rotate(-90 291.6 28.3)">GND</text>
<text x="44.3" y="35.1">1</text>
<text x="79.1" y="33.8">GND</text>
<text x="85.9" y="35.1">38</text>
<text x="85.9" y="32.5">39</text>
<text x="282.6" y="31.7" transform="rotate(-90 282.6 31.7)">4</text>
<text x="285.3" y="31.7" transform="rotate(-90 285.3 31.7)">3</text>
<text x="287.9" y="31.7" transform="rotate(-90 287.9 31.7)">2</text>
<text x="290.5" y="31.7" transform="rotate(-90 290.5 31.7)">1</text>
<text x="44.3" y="37.8">2</text>
<text x="44.3" y="40.4">3</text>
<text x="47" y="36.5">GND</text>
<text x="47" y="39.1">VDD33</text>
<text x="47" y="41.8">EN</text>
<text x="78.9" y="41.8">IO22</text>
<text x="78.9" y="39.1">IO23</text>
<text x="79.1" y="36.5">GND</text>
<text x="85.9" y="40.4">36</text>
<text x="85.9" y="37.8">37</text>
<text x="44.3" y="43.1">4</text>
<text x="44.3" y="45.7">5</text>
<text x="47" y="44.4">SENSOR_VP</text>
<text x="47" y="47">SENSOR_VN</text>
<text x="77.9" y="47">RXD0</text>
<text x="78.1" y="44.4">TXD0</text>
<text x="85.9" y="45.7">34</text>
<text x="85.9" y="43.1">35</text>
<text x="44.3" y="48.4">6</text>
<text x="44.3" y="51">7</text>
<text x="44.3" y="53.7">8</text>
<text x="47" y="49.7">IO34</text>
<text x="47" y="52.3">IO35</text>
<text x="78.9" y="49.7">IO21</text>
<text x="81.2" y="52.3">NC</text>
<text x="85.9" y="53.7">31</text>
<text x="85.9" y="51">32</text>
<text x="85.9" y="48.4">33</text>
<text x="42.8" y="58.9">10</text>
<text x="44.3" y="56.3">9</text>
<text x="47" y="55">IO32</text>
<text x="47" y="57.6">IO33</text>
<text x="78.9" y="57.6">IO18</text>
<text x="78.9" y="55">IO19</text>
<text x="85.9" y="58.9">29</text>
<text x="85.9" y="56.3">30</text>
<text x="42.8" y="61.6">11</text>
<text x="42.8" y="64.2">12</text>
<text x="47" y="60.3">IO25</text>
<text x="47" y="62.9">IO26</text>
<text x="47" y="65.6">IO27</text>
<text x="80.5" y="60.3">IO5</text>
<text x="81.2" y="65.6">NC</text>
<text x="81.2" y="62.9">NC</text>
<text x="85.9" y="64.2">27</text>
<text x="85.9" y="61.6">28</text>
<text x="42.8" y="66.9">13</text>
<text x="42.8" y="69.5">14</text>
<text x="47" y="68.2">IO14</text>
<text x="47" y="70.9">IO12</text>
<text x="80.5" y="70.9">IO0</text>
<text x="80.5" y="68.2">IO4</text>
<text x="85.9" y="69.5">25</text>
<text x="85.9" y="66.9">26</text>
<text x="42.8" y="72.2">15</text>
<text x="42.8" y="74.8">16</text>
<text x="42.8" y="77.5">17</text>
<text x="47" y="73.5">GND</text>
<text x="47" y="76.1">IO13</text>
<text x="78.9" y="76.1">IO15</text>
<text x="80.5" y="73.5">IO2</text>
<text x="85.9" y="77.5">22</text>
<text x="85.9" y="74.8">23</text>
<text x="85.9" y="72.2">24</text>
<text x="42.8" y="80.1">18</text>
<text x="42.8" y="82.8">19</text>
<text x="47" y="78.8">SD2</text>
<text x="47" y="81.4">SD3</text>
<text x="79.7" y="81.4">SD0</text>
<text x="79.7" y="78.8">SD1</text>
<text x="85.9" y="82.8">20</text>
<text x="85.9" y="80.1">21</text>
<text x="47" y="84.1">CMD</text>
<text x="80" y="84.1">CLK</text>
<text x="212.5" y="92">1</text>
<text x="219.3" y="92">2</text>
<text x="225.7" y="92">1</text>
<text x="232.6" y="92">2</text>
<text x="238.9" y="92">1</text>
<text x="245.8" y="92">2</text>
<text x="252.2" y="92">1</text>
<text x="259" y="92">2</text>
<text x="265.4" y="92">1</text>
<text x="272.3" y="92">2</text>
<text x="278.6" y="92">1</text>
<text x="285.5" y="92">2</text>
<text x="212.5" y="102.6">3</text>
<text x="219.3" y="102.6">4</text>
<text x="225.7" y="102.6">3</text>
<text x="232.6" y="102.6">4</text>
<text x="238.9" y="102.6">3</text>
<text x="245.8" y="102.6">4</text>
<text x="252.2" y="102.6">3</text>
<text x="259" y="102.6">4</text>
<text x="265.4" y="102.6">3</text>
<text x="272.3" y="102.6">4</text>
<text x="278.6" y="102.6">3</text>
<text x="285.5" y="102.6">4</text>
<text x="83.1" y="110.8">1</text>
<text x="83.1" y="113.5">2</text>
<text x="85.7" y="112.1">GND</text>
<text x="99.8" y="112.1">VCC</text>
<text x="106.1" y="113.5">15</text>
<text x="106.1" y="110.8">16</text>
<text x="83.1" y="116.1">3</text>
<text x="83.1" y="118.7">4</text>
<text x="85.7" y="114.8">TXD</text>
<text x="85.7" y="117.4">RXD</text>
<text x="98.3" y="117.4">RTS#</text>
<text x="98.5" y="114.8">R232</text>
<text x="106.1" y="118.7">13</text>
<text x="106.1" y="116.1">14</text>
<text x="83.1" y="121.4">5</text>
<text x="83.1" y="124">6</text>
<text x="85.7" y="120.1">V3</text>
<text x="85.7" y="122.7">UD+</text>
<text x="85.7" y="125.4">UD-</text>
<text x="97.4" y="122.7">DCD#</text>
<text x="97.8" y="120.1">DTR#</text>
<text x="100.4" y="125.4">RI#</text>
<text x="106.1" y="124">11</text>
<text x="106.1" y="121.4">12</text>
<text x="83.1" y="126.7">7</text>
<text x="83.1" y="129.3">8</text>
<text x="85.7" y="128">NC</text>
<text x="85.7" y="130.7">NC</text>
<text x="97.7" y="128">DSR#</text>
<text x="98.1" y="130.7">CTS#</text>
<text x="106.1" y="129.3">9</text>
<text x="106.1" y="126.7">10</text>
<text x="146.3" y="164.8">4</text>
<text x="149.8" y="165.8">VDD</text>
<text x="158.2" y="165.8">VBAT</text>
<text x="166.4" y="164.8">3</text>
<text x="219.1" y="165" transform="rotate(-90 219.1 165)">1</text>
<text x="28.3" y="172.7">1</text>
<text x="36.5" y="170.1" transform="rotate(-90 36.5 170.1)">2</text>
<text x="159.7" y="171.1">VSS</text>
<text x="166.4" y="170.1">2</text>
<text x="36.5" y="178.8" transform="rotate(-90 36.5 178.8)">3</text>
<text x="146.3" y="175.4">5</text>
<text x="149.8" y="176.4">PROG</text>
<text x="158.7" y="176.4">STAT</text>
<text x="166.4" y="175.4">1</text>
<text x="219.1" y="179.8" transform="rotate(-90 219.1 179.8)">2</text>
<text x="77.5" y="185.9">1</text>
<text x="92.3" y="185.9">3</text>
<text x="81" y="187">IN OUT</text>
<text x="85.5" y="197" transform="rotate(-90 85.5 197)">2</text>
<text x="86.5" y="193.6" transform="rotate(-90 86.5 193.6)">GND</text>
</g>
<g font-size="2.5">
<text x="148.7" y="27.2">VSS</text>
<text x="154.6" y="25.9">3</text>
<text x="216.7" y="25.7">1</text>
<text x="216.7" y="28.4">3</text>
<text x="223.1" y="25.7">2</text>
<text x="223.1" y="28.4">4</text>
<text x="216.7" y="31">5</text>
<text x="216.7" y="33.7">7</text>
<text x="223.1" y="31">6</text>
<text x="223.1" y="33.7">8</text>
<text x="216.7" y="36.3">9</text>
<text x="216.7" y="39">11</text>
<text x="216.7" y="41.6">13</text>
<text x="221.5" y="36.3">10</text>
<text x="221.5" y="39">12</text>
<text x="221.5" y="41.6">14</text>
<text x="216.7" y="44.3">15</text>
<text x="216.7" y="46.9">17</text>
<text x="221.5" y="44.3">16</text>
<text x="221.5" y="46.9">18</text>
<text x="157.2" y="52.1">1</text>
<text x="216.7" y="49.5">19</text>
<text x="221.5" y="49.5">20</text>
<text x="157.2" y="54.7">2</text>
<text x="157.2" y="57.4">3</text>
<text x="22.6" y="111.2">Micro USB-B</text>
<text x="31.7" y="118.5">D-</text>
<text x="35.8" y="117.4">2</text>
<text x="30.5" y="121.1">D+</text>
<text x="31.9" y="123.8">ID</text>
<text x="35.8" y="120.1">3</text>
<text x="35.8" y="122.7">4</text>
<text x="35.8" y="125.4">5</text>
<text x="28.8" y="126.4">GND</text>
<text x="129.1" y="197.6">2</text>
<text x="129.1" y="200.2">1</text>
</g>
<g font-size="2.3" fill="#00f">
<text x="52.7" y="173.5">A/ON</text>
<text x="52.7" y="171.4">B/OFF</text>
</g>
</svg>
